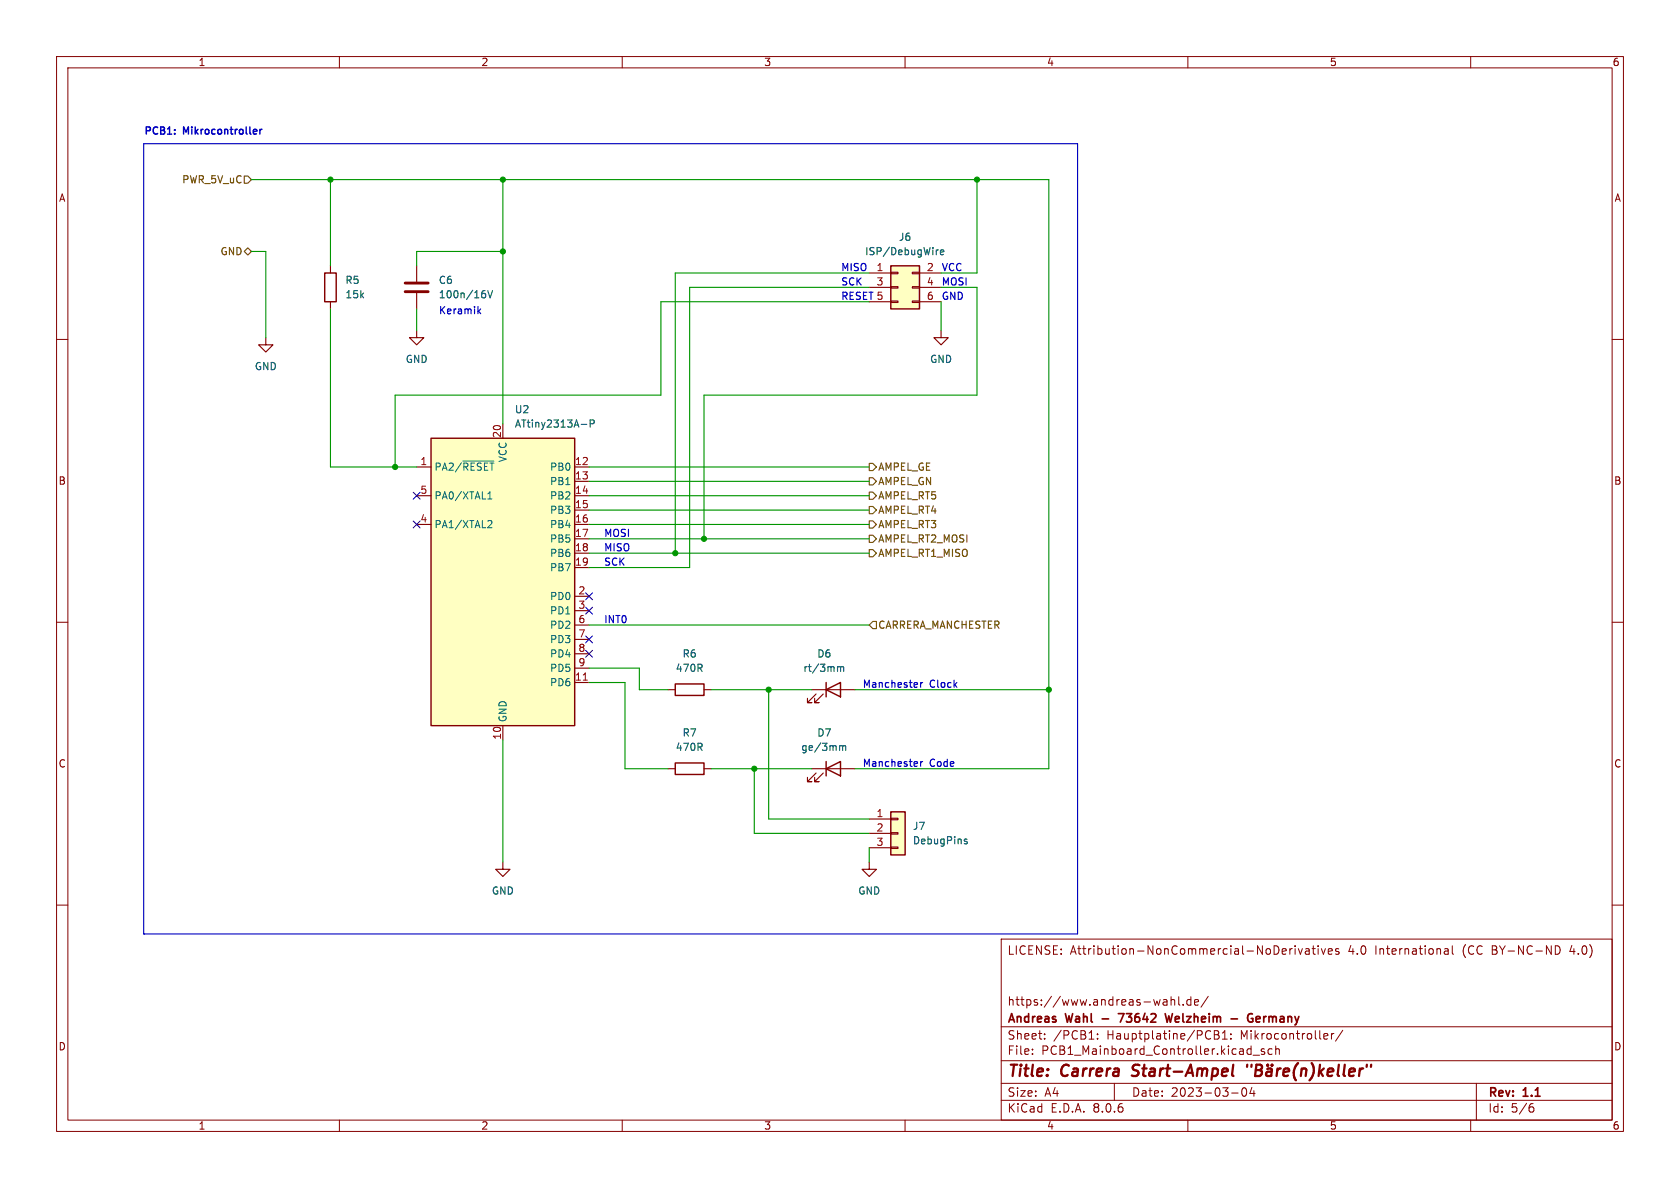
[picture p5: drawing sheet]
<svg xmlns="http://www.w3.org/2000/svg" width="297mm" height="210mm" viewBox="0 0 297 210" stroke-linecap="round" stroke-linejoin="round" font-family="sans-serif">
<g fill="none" stroke="#840000" stroke-width=".18">
<path d="M10 10h277v190h-277zM12 12h273v186h-273zM60 10v2M110 10v2M160 10v2M210 10v2M260 10v2M10 60h2M285 60h2M10 110h2M285 110h2M10 160h2"/>
<path d="M285 160h2M177 166h108v32h-108zM206.1 176.7l.2 .2v.8M206.3 177.6l-.5 .1M206.3 177.1h-.5M207 176.2v1.5M207 176.8l.2-.1 .4 .1 .1 .9M208.4 176.2v1.3l.2 .2M209.2 177.6v.1M210.5 176.8l-.4-.1-.3 .3v.4l.2 .2h.5M210.5 176.2v1.5M211.2 177.2l.7-.1-.1-.3-.4-.1-.2 .2v.7h.6"/>
<path d="M213.6 176.1l-1.3 2M229 167.2v.1M229 167.7v1M229.5 167.7l.4 1 .3-1M230.8 167.8h.6l.1 .9M231.5 168.1h-.5a.29 .29 0 0 0-.3 .3 .29 .29 0 0 0 .3 .3l.5-.1M232 167.7h.5M232.2 167.2v1.3l.3 .2M233 167.2v.1M233 167.7v1M233.6 167.7l.4 1 .3-1M234.8 168.2l.7-.1v-.3l-.5-.1-.2 .2 .1 .7h.6"/>
<path d="M236.7 167.8l-.4-.1-.2 .2 .1 .2 .5 .2v.3h-.6M255.3 168.5l.2 .2 .5-.1M255.4 167.8h.6v.9M256 168.1h-.5l-.2 .2M256.7 167.2v1.3l.3 .2M275 167.2a.76 .76 0 0 1 .8 .7 .76 .76 0 0 1-.8 .8M60 198v2M110 198v2M160 198v2M177 194.5h108M177 191.5h108M177 187.5h108"/>
<path d="M177 181.5h108M182.5 186.3v.1M182.5 185.5v.1M184.7 183.6v.1M184.7 182.8v.1M194 183.6v.1M194 182.8v.1M197 191.5v3M210 198v2M214.7 182.2h.5l.2 .1 .1 .3-.3 .3a.4 .4 0 0 1 .3 .4 .4 .4 0 0 1-.3 .4h-.5zM214.7 182.9h.5M216.1 183.7h.9"/>
<path d="M216.1 182.6l.4-.4v1.5M217.6 183.6v.1M217.6 182.8v.1M217.7 193.2h1.2M219.7 192.4l.2-.1a.81 .81 0 0 1 .6 .6 .81 .81 0 0 1-.3 .8l-.2 .1a.81 .81 0 0 1-.3-1.4zM221.3 192.2l-.3 1.1h.9M221.5 186.5h1.2M221.7 192.8v1M223.5 185.5l-.3-.1-.2 .2v.2l.5 .2v.3h-.5M224.9 185.5l-.4-.1-.3 .3v.4l.1 .2h.6M225.5 185.5l.2-.1 .4 .1 .1 .9M225.5 184.9v1.5"/>
<path d="M234.2 182.7l.5 .1v.3l-.7 .1M234.7 183.6l-.5 .1M235.4 182.7v1M235.8 182.7l-.3 .1-.1 .2M237.4 182.1l-1.3 2M260 198v2M261 191.5v6.5M270.6 195.7h.3l.3 .3-.1 .5-.5 .1M271 195.1l-.4 .1"/>
</g>
<g fill="none" stroke="#840000" stroke-width=".4">
<path d="M200.1 190.1l.2 .1M200.4 188.4l-.1 .2v.4M217.9 190.1l.2 .1M218 188.2l-.2 1.7M220.5 188.2v.4M221.3 188.2l-.1 .4M222 189.2h.7M222.1 188.2h.7a.49 .49 0 0 1 .3 .5 .49 .49 0 0 1-.4 .5l.2 .1a.58 .58 0 0 1-.3 .9h-.7zM224 189l.2-.1 .6 .1-.1 1.2M224.1 188.2l.1 .1-.1 .1M224.1 188.2l-.1 .1 .1 .1M224.1 188.2v.2"/>
<path d="M224.8 189.4h-.6a.4 .4 0 0 0-.4 .4 .4 .4 0 0 0 .3 .4l.6-.1M224.9 188.2l.1 .1-.1 .1M224.9 188.2l-.1 .1 .1 .1M224.9 188.2v.2M225.8 188.9l-.1 1.3M226.4 188.9l-.4 .1-.2 .3M226.9 189.5l1-.1-.1-.4-.1-.1-.6 .1-.2 .9 .2 .3 .6-.1M229.5 187.9a2.35 2.35 0 0 0-.4 3.1M230.1 189.1a.49 .49 0 0 1 .9 .1l-.2 1M230.1 188.9l-.1 1.3M231.9 187.9a2.32 2.32 0 0 1-.4 3.1M233.4 188.2l-.3 2"/>
<path d="M233.4 189.4l.5 .8M234 188.9l-.8 .7M234.7 189.5l1-.1-.1-.4-.5-.1-.3 .3-.1 .9 .2 .1 .6-.1M236.7 188.2l-.2 1.7 .2 .3M237.7 188.2l-.2 1.7 .3 .3M238.5 189.5l1-.1v-.4l-.6-.1-.3 .3v.9l.1 .1 .6-.1M240.4 188.9l-.1 1.3M241 188.9l-.4 .1-.2 .3M241.6 188.2v.4M242.4 188.2v.4"/>
</g>
<path d="M197.7 179.2h1l-.6 1.5M206 179.2l.3 1.5 .3-1.1 .3 1.1 .4-1.5M221.4 179.3a.58 .58 0 0 0-.6 0 .58 .58 0 0 0-.2 .5M217.6 180.1h1.2M221.2 180h.3l-.1 .6M222.1 180.2l.7-.2-.1-.2-.4-.1-.2 .2v.7h.6" fill="none" stroke="#840000" stroke-width=".3"/>
<path d="M88.9 152.4v1.3h1.3l-1.3 1.2-1.3-1.2h1.3" fill="none" stroke="#840000" stroke-width=".2"/>
<path d="M157.5 47h5.1v7.6h-5.1z" fill="#ffffc2"/>
<g fill="none" stroke="#840000" stroke-width=".2">
<path d="M47 59.7v1.3h1.3l-1.3 1.2-1.3-1.2h1.3M58.4 47v1.3M58.4 53.3v1.3M153.7 48.3h3.8M153.7 50.8h3.8M153.7 53.3h3.8M157.5 53.2h1.2v.3h-1.2zM157.5 50.7h1.2v.2h-1.2zM157.5 48.1h1.2v.3h-1.2zM161.3 53.2h1.3v.3h-1.3zM161.3 50.7h1.3v.2h-1.3zM161.3 48.1h1.3v.3h-1.3z"/>
<path d="M162.6 48.3h3.8M162.6 50.8h3.8M162.6 53.3h3.8M166.4 58.4v1.3h1.2l-1.2 1.3-1.3-1.3h1.3M153.7 152.4v1.3h1.2l-1.2 1.2-1.3-1.2h1.3"/>
</g>
<path d="M57.4 48.3h2v5h-2zM157.5 47h5.1v7.6h-5.1z" fill="none" stroke="#840000" stroke-width=".25"/>
<path d="M165.5 44.2v.8M165.9 44.2l-.4 .2M166.2 44.6l.7-.1-.1-.3h-.4l-.2 .2 .1 .6h.5" fill="none" stroke="#006464" stroke-width=".2"/>
<path d="M76.2 77.5h25.4v50.8h-25.4z" fill="#ffffc2"/>
<path d="M76.2 77.5h25.4v50.8h-25.4zM119.4 120.9h5.1v2h-5.1zM119.4 134.9h5.1v2h-5.1zM146 135.9l2.6-1.3v2.6zM146 121.9l2.6-1.2v2.5zM146 120.7v2.5M146 134.6v2.6" fill="none" stroke="#840000" stroke-width=".25"/>
<g fill="none" stroke="#840000" stroke-width=".2">
<path d="M73.7 58.4v1.3h1.2l-1.2 1.3-1.3-1.3h1.3M73.7 47v2.8M73.7 51.8v2.8M88.9 74.9v2.6M73.7 82.6h2.5M73.7 87.6h2.5M73.7 92.7h2.5M101.6 82.6h2.5M101.6 85.1h2.5M101.6 87.6h2.5M101.6 90.2h2.5M101.6 92.7h2.5"/>
<path d="M101.6 95.3h2.5M101.6 97.8h2.5M101.6 100.3h2.5M101.6 105.4h2.5M101.6 108h2.5M101.6 110.5h2.5M101.6 113h2.5M101.6 115.6h2.5M101.6 118.1h2.5M88.9 128.3v2.5M101.6 120.7h2.5M118.1 121.9h1.3"/>
<path d="M118.1 135.9h1.3M124.5 121.9h1.2M124.5 135.9h1.2M143.5 121.9h7.6M143.5 135.9h7.6M144.3 136.7l-1.6 1.5h.8h-.8v-.8M144.3 122.7l-1.6 1.5h.8h-.8v-.8M145.5 136.7l-1.5 1.5h.8h-.8v-.8M145.5 122.7l-1.5 1.5h.8h-.8v-.8"/>
</g>
<path d="M81.8 81.5h5.5M86.2 88.2h.8M86.2 87.3l.4-.4v1.3M86.4 92l.4 .1 .2 .3-.8 .9h.8" fill="none" stroke="#006464" stroke-width=".18"/>
<path d="M103.1 120.2h.7" fill="none" stroke="#a90000" stroke-width=".18"/>
<g fill="none" stroke="#006464" stroke-width=".2">
<path d="M85.4 51.9h.2l.3 .2-.1 .4-.4 .1M85.5 51.4h.2M86.2 51.4l.5 1.2 .4-1.2M102.8 75h.9M104.3 74.9l.6-.1 .2-.1-.1-.3-.7-.2v1.3M123.7 118.1l.4 .6M124.1 117.5v.5M148.1 117.8v.9M148.1 118l.3-.2 .2 .2M148.6 118l.2-.2 .3 .1v.8M148.6 118v.7M123.7 132.1l.4 .6"/>
<path d="M124.1 131.5v.4M148.4 131.8v.9M148.4 131.9l.4-.1 .2 .2M149 132l.1-.2 .4 .1v.8M149 132v.7"/>
</g>
<path d="M71.6 51.6h4.1M71.6 50h4.1" fill="none" stroke="#840000" stroke-width=".51"/>
<path d="M157.5 143.5h2.5v7.6h-2.5z" fill="#ffffc2"/>
<path d="M153.7 144.8h3.8M153.7 147.3h3.8M153.7 149.9h3.8M157.5 149.7h1.2v.3h-1.2zM157.5 147.2h1.2v.2h-1.2zM157.5 144.7h1.2v.2h-1.2z" fill="none" stroke="#840000" stroke-width=".2"/>
<path d="M157.5 143.5h2.5v7.6h-2.5z" fill="none" stroke="#840000" stroke-width=".25"/>
<path d="M171 148.4l-.3-.1-.2 .2v.2l.5 .1v.3h-.5" fill="none" stroke="#006464" stroke-width=".2"/>
<path d="M43.2 31.1h.6l.6 .7-.6 .6h-.6zM43.2 44.5l.6-.7 .6 .7-.6 .6zM153.7 89.5h.6l.6 .7-.6 .6h-.6zM153.7 97.2h.6l.6 .6-.6 .6h-.6zM153.7 92.1h.6l.6 .6-.6 .6h-.6zM153.7 94.6h.6l.6 .7-.6 .6h-.6zM153.7 84.5h.6l.6 .6-.6 .6h-.6zM153.7 87h.6l.6 .6-.6 .7h-.6zM153.7 81.9h.6l.6 .7-.6 .6h-.6zM154.3 109.9h.6v1.2h-.6l-.6-.6z" fill="none" stroke="#725600" stroke-width=".2"/>
<path d="M25.4 25.4h165.1v139.7h-165.1zM84.6 55l.4 .5M85 54.6l-.5 .5M162.8 120.7v.8M162.8 134.6v.9M163.1 120.7l-.3 .2M163.1 134.6l-.3 .3M25.4 165.1h.1" fill="none" stroke="#0000c2" stroke-width=".2"/>
<path d="M46.3 22.9l-.4 .2" fill="none" stroke="#0000c2" stroke-width=".25"/>
<g fill="none" stroke="#009600" stroke-width=".2">
<path d="M44.4 31.8h141v104.1h-34.3M58.4 31.8v15.2M88.9 31.8v43.1M172.7 31.8v16.5h-6.3M44.4 44.5h2.6v15.2M58.4 54.6v28h15.3M73.7 54.6v3.8M88.9 44.5h-15.2v2.5M153.7 50.8h-31.8v49.5h-17.8M153.7 53.3h-36.9v16.6h-47v12.7M153.7 48.3h-34.3v49.5M166.4 50.8h6.3v19.1h-48.2v25.4"/>
<path d="M166.4 53.3v5.1M104.1 97.8h49.6M104.1 95.3h49.6M104.1 92.7h49.6M104.1 85.1h49.6M104.1 87.6h49.6M104.1 82.6h49.6M104.1 90.2h49.6M104.1 118.1h8.9v3.8h5.1M104.1 110.5h49.6M88.9 130.8v21.6M104.1 120.7h6.4v15.2h7.6"/>
<path d="M125.7 121.9h17.8M125.7 135.9h17.8M133.3 135.9v11.4h20.4M135.9 121.9v22.9h17.8M151.1 121.9h34.3M153.7 149.9v2.5"/>
</g>
<path d="M73.1 92.1l1.2 1.2M73.1 87l1.2 1.2M74.3 92.1l-1.2 1.2M74.3 87l-1.2 1.2M103.5 112.4l1.2 1.2M103.5 115l1.2 1.2M103.5 104.8l1.2 1.2M103.5 107.3l1.2 1.3M104.7 112.4l-1.2 1.2M104.7 115l-1.2 1.2M104.7 104.8l-1.2 1.2M104.7 107.3l-1.2 1.3" fill="none" stroke="#000084" stroke-width=".18"/>
<g fill="#009600" stroke="#009600" stroke-width=".18">
<circle cx="88.9" cy="44.5" r=".46"/>
<circle cx="88.9" cy="31.8" r=".46"/>
<circle cx="58.4" cy="31.8" r=".46"/>
<circle cx="124.5" cy="95.3" r=".46"/>
<circle cx="135.9" cy="121.9" r=".46"/>
<circle cx="133.3" cy="135.9" r=".46"/>
<circle cx="185.4" cy="121.9" r=".46"/>
<circle cx="172.7" cy="31.8" r=".46"/>
<circle cx="119.4" cy="97.8" r=".46"/>
<circle cx="69.8" cy="82.6" r=".46"/>
</g>
<g font-size="2.8" fill="#840000">
<text x="178" y="190.9">Title:</text>
<text x="187.7" y="190.9">Carrera</text>
<text x="201" y="190.9">Start-Ampel</text>
</g>
<g font-size="2.1" fill="#840000">
<text x="178" y="169">LICENSE:</text>
<text x="189.2" y="169">Attribution-NonCommercial-NoDerivatives</text>
<text x="238.4" y="169">4.0</text>
<text x="243.3" y="169">International</text>
<text x="258.8" y="169">(CC</text>
<text x="264.1" y="169">BY-NC-ND</text>
<text x="278.1" y="169">4.0)</text>
<text x="178" y="178">https://www.andreas-wahl.de/</text>
<text x="178" y="184">Sheet:</text>
<text x="178" y="181.2">Andreas</text>
<text x="186.2" y="184">/PCB1:</text>
<text x="188.5" y="181.2">Wahl</text>
<text x="195.5" y="181.2">-</text>
<text x="195.7" y="184">Hauptplatine/PCB1:</text>
<text x="199.1" y="181.2">73642</text>
<text x="208" y="181.2">Welzheim</text>
<text x="219.5" y="184">Mikrocontroller/</text>
<text x="220.1" y="181.2">-</text>
<text x="223.7" y="181.2">Germany</text>
<text x="178" y="186.7">File:</text>
<text x="184.1" y="186.7">PCB1_Mainboard_Controller.kicad_sch</text>
<text x="178" y="196.9">KiCad</text>
<text x="178" y="194.1">Size:</text>
<text x="184.7" y="194.1">A4</text>
<text x="185.7" y="196.9">E.D.A.</text>
<text x="193.3" y="196.9">8.0.6</text>
<text x="200" y="194.1">Date:</text>
<text x="207" y="194.1">2023-03-04</text>
<text x="263" y="194.3">Rev:</text>
<text x="263" y="196.9">Id:</text>
<text x="267.1" y="196.9">5/6</text>
<text x="269.4" y="194.3">1.1</text>
</g>
<g font-size="1.8" fill="#840000">
<text x="35" y="11.9">1</text>
<text x="85" y="11.9">2</text>
<text x="135" y="11.9">3</text>
<text x="185" y="11.9">4</text>
<text x="235" y="11.9">5</text>
<text x="285" y="11.9">6</text>
<text x="10.3" y="35.9">A</text>
<text x="285.3" y="35.9">A</text>
<text x="10.3" y="85.9">B</text>
<text x="285.3" y="85.9">B</text>
<text x="10.3" y="135.9">C</text>
<text x="285.3" y="135.9">C</text>
<text x="10.3" y="185.9">D</text>
<text x="285.3" y="185.9">D</text>
<text x="35" y="199.9">1</text>
<text x="85" y="199.9">2</text>
<text x="135" y="199.9">3</text>
<text x="185" y="199.9">4</text>
<text x="235" y="199.9">5</text>
<text x="285" y="199.9">6</text>
</g>
<g font-size="1.8" fill="#0000c2">
<text x="25.4" y="23.9">PCB1:</text>
<text x="32.5" y="23.9">Mikrocontroller</text>
<text x="148.6" y="48">MISO</text>
<text x="148.6" y="50.6">SCK</text>
<text x="148.6" y="53.1">RESET 5</text>
<text x="166.4" y="48">VCC</text>
<text x="166.4" y="53.1">GND</text>
<text x="166.4" y="50.6">MOSI</text>
<text x="77.5" y="55.6">Keramik</text>
<text x="106.7" y="95">MOSI</text>
<text x="106.7" y="97.5">MISO</text>
<text x="106.7" y="100.1">SCK</text>
<text x="106.7" y="110.2">INT0</text>
<text x="152.4" y="121.7">Manchester</text>
<text x="164.4" y="121.7">Clock</text>
<text x="152.4" y="135.6">Manchester</text>
<text x="164.4" y="135.6">Code</text>
</g>
<g font-size="1.8" fill="#725600">
<text x="32" y="32.7">PWR_5V_uC</text>
<text x="38.8" y="45.4">GND</text>
<text x="155.1" y="83.5">AMPEL_GE</text>
<text x="155.1" y="86">AMPEL_GN</text>
<text x="155.1" y="88.6">AMPEL_RT5</text>
<text x="155.1" y="91.1">AMPEL_RT4</text>
<text x="155.1" y="93.6">AMPEL_RT3</text>
<text x="155.1" y="98.7">AMPEL_RT1_MISO</text>
<text x="155.1" y="96.2">AMPEL_RT2_MOSI</text>
<text x="155.1" y="111.4">CARRERA_MANCHESTER</text>
</g>
<g font-size="1.8" fill="#006464">
<text x="152.8" y="45.4">ISP/DebugWire</text>
<text x="158.8" y="42.8">J6</text>
<text x="60.9" y="50.5">R5</text>
<text x="60.9" y="53">15k</text>
<text x="77.4" y="50.5">C6</text>
<text x="77.4" y="53">100n/16V</text>
<text x="44.9" y="65.7">GND</text>
<text x="71.6" y="64.4">GND</text>
<text x="164.3" y="64.4">GND</text>
<text x="90.9" y="73.3">U2</text>
<text x="90.9" y="75.9">ATtiny2313A-P</text>
<text x="76.7" y="83.4">PA2/~{RESET}</text>
<text x="89.8" y="81.8" transform="rotate(-90 89.8 81.8)">VCC</text>
<text x="97.1" y="83.4">PB0</text>
<text x="76.7" y="88.5">PA0/XTAL1</text>
<text x="97.1" y="86">PB1</text>
<text x="97.1" y="88.5">PB2</text>
<text x="76.7" y="93.6">PA1/XTAL2</text>
<text x="97.1" y="91">PB3</text>
<text x="97.1" y="93.6">PB4</text>
<text x="97.1" y="96.1">PB5</text>
<text x="97.1" y="98.7">PB6</text>
<text x="97.1" y="101.2">PB7</text>
<text x="97.1" y="106.3">PD0</text>
<text x="97.1" y="108.8">PD1</text>
<text x="97.1" y="111.4">PD2</text>
<text x="97.1" y="113.9">PD3</text>
<text x="97.1" y="116.4">PD4</text>
<text x="97.1" y="119">PD5</text>
<text x="119.3" y="119">470R</text>
<text x="120.5" y="116.5">R6</text>
<text x="141.8" y="119">rt/3mm</text>
<text x="144.3" y="116.5">D6</text>
<text x="97.1" y="121.5">PD6</text>
<text x="89.8" y="127.8" transform="rotate(-90 89.8 127.8)">GND</text>
<text x="120.5" y="130.5">R7</text>
<text x="144.3" y="130.5">D7</text>
<text x="119.3" y="133">470R</text>
<text x="141.5" y="133">ge/3mm</text>
<text x="161.2" y="147">J7</text>
<text x="161.2" y="149.5">DebugPins</text>
<text x="86.8" y="158.4">GND</text>
<text x="151.6" y="158.4">GND</text>
</g>
<g font-size="1.8" fill="#a90000">
<text x="154.9" y="48">1</text>
<text x="154.9" y="50.5">3</text>
<text x="163.8" y="48">2</text>
<text x="163.8" y="50.5">4</text>
<text x="163.8" y="53.1">6</text>
<text x="88.6" y="77.5" transform="rotate(-90 88.6 77.5)">20</text>
<text x="74.2" y="82.3">1</text>
<text x="101.6" y="82.3">12</text>
<text x="74.2" y="87.4">5</text>
<text x="101.6" y="84.8">13</text>
<text x="101.6" y="87.4">14</text>
<text x="101.6" y="89.9">15</text>
<text x="74.2" y="92.5">4</text>
<text x="101.6" y="92.5">16</text>
<text x="101.6" y="95">17</text>
<text x="101.6" y="97.5">18</text>
<text x="101.6" y="100.1">19</text>
<text x="102.2" y="105.2">2</text>
<text x="102.2" y="107.7">3</text>
<text x="102.2" y="110.2">6</text>
<text x="102.2" y="112.8">7</text>
<text x="102.2" y="115.3">8</text>
<text x="102.2" y="117.9">9</text>
<text x="101.6" y="120.4">11</text>
<text x="88.6" y="130.9" transform="rotate(-90 88.6 130.9)">10</text>
<text x="154.9" y="144.5">1</text>
<text x="154.9" y="147.1">2</text>
<text x="154.9" y="149.6">3</text>
</g>
</svg>
